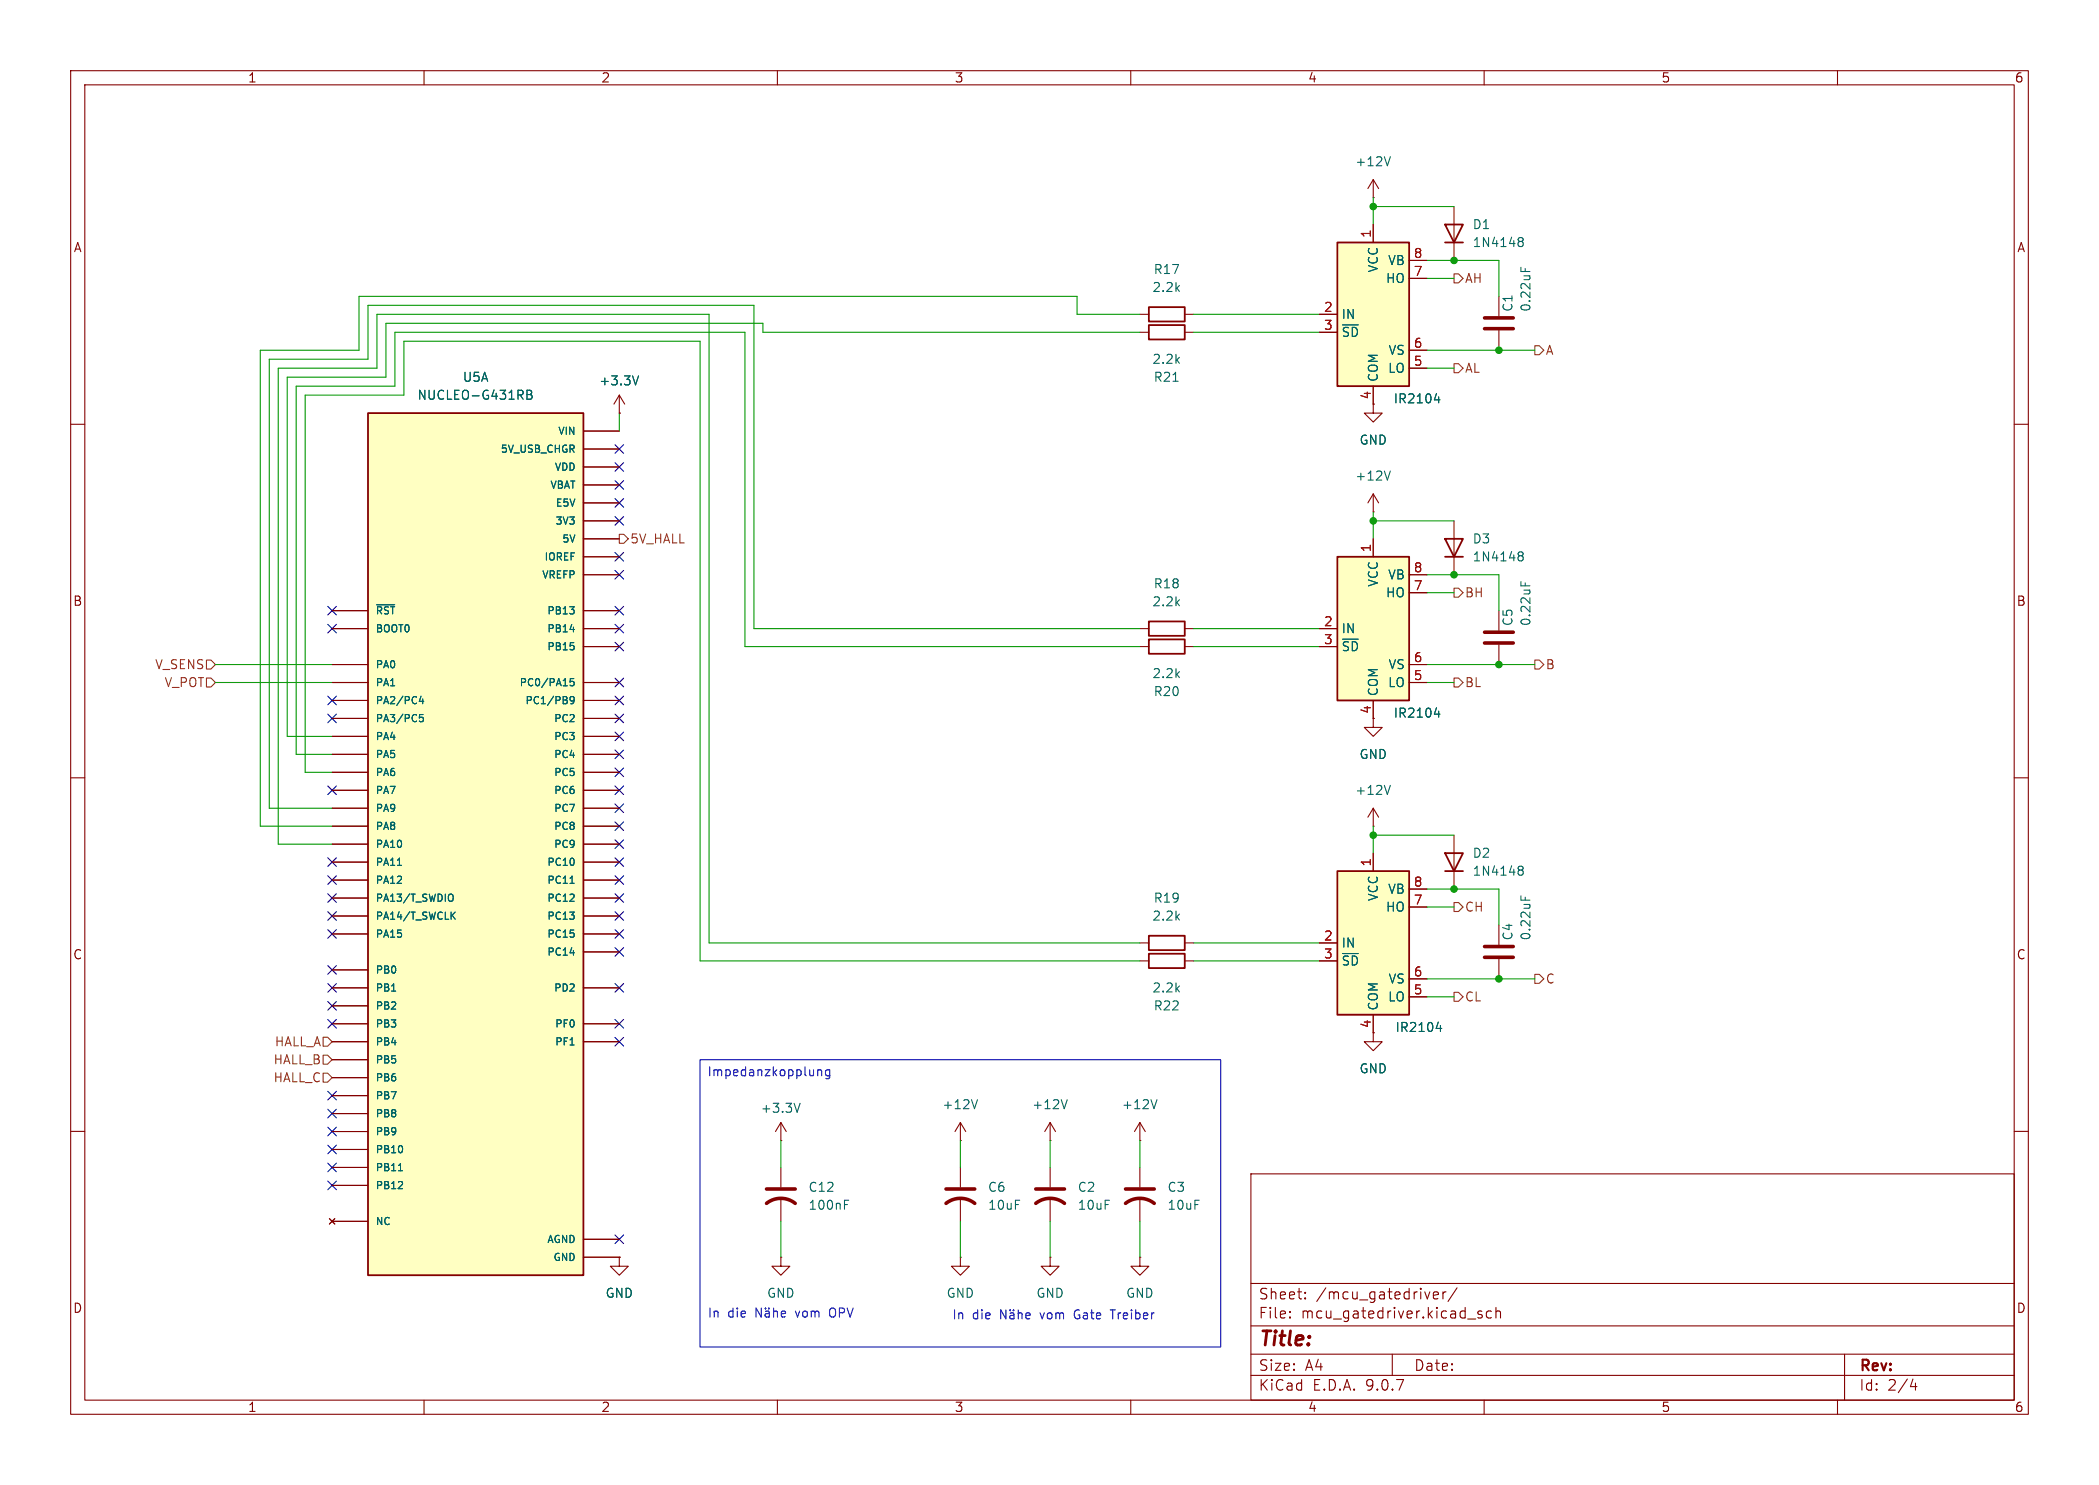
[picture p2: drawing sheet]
<svg xmlns="http://www.w3.org/2000/svg" width="297mm" height="210mm" viewBox="0 0 297 210" stroke-linecap="round" stroke-linejoin="round" font-family="sans-serif">
<g fill="none" stroke="#840000" stroke-width=".15">
<path d="M10 10h277v190h-277zM12 12h273v186h-273zM60 10v2M110 10v2M160 10v2M210 10v2M260 10v2M10 60h2M194.3 72.4h.1M194.3 69.9l-.8 1.2M194.3 69.9l.8 1.2M194.3 69.9v2.5"/>
<path d="M285 60h2M10 110h2M285 110h2M10 160h2M135.9 165.1v2.8M135.9 169.4v3.3M177 166h108v32h-108zM285 160h2M60 198v2M110 198v2M160 198v2M177 194.5h108"/>
<path d="M177 191.5h108M177 187.5h108M177 181.5h108M182.5 186.3h.1l-.1 .1M182.5 185.5h.1l-.1 .1M184.7 183.6v.1M184.7 183.6h-.1l.1 .1M184.7 182.8v.1M184.7 182.8h-.1l.1 .1M197 191.5v3M202.8 183.2l.7-.1v-.3l-.5-.1-.2 .2 .1 .7 .1 .1 .5-.1M204.2 182.7v1"/>
<path d="M204.6 182.7l-.3 .1-.1 .2M206.2 182.1l-1.3 2M209.7 185.5l-.4-.1-.2 .2 .1 .2 .5 .2v.1v.2l-.2 .1-.4-.1M210 198v2M211 185.5l-.4-.1-.3 .3v.4l.2 .2 .1 .1 .4-.1M211.7 185.5a.37 .37 0 0 1 .6 .1v.8M211.7 184.9v1.5M260 198v2M261 191.5v6.5M270.7 195l-.4 1.1h.9M271 195.6v1"/>
</g>
<path d="M196.7 66.6l-.4 1.3" fill="none" stroke="#006464" stroke-width=".15"/>
<path d="M133.9 170.2a3.3 3.3 0 0 1 4 0M133.9 168.1h4" fill="none" stroke="#840000" stroke-width=".51"/>
<path d="M189.2 34.3h10.2v20.3h-10.2z" fill="#ffffc2"/>
<path d="M189.2 34.3h10.2v20.3h-10.2zM204.5 31.8h2.5l-1.3 2.5zM204.5 34.3h2.5M204.5 120.7h2.5l-1.3 2.5zM204.5 123.2h2.5" fill="none" stroke="#840000" stroke-width=".25"/>
<g fill="none" stroke="#840000" stroke-width=".15">
<path d="M194.3 27.9h.1M194.3 25.4v2.5M194.3 31.8v2.5M194.3 25.4l-.8 1.3M194.3 25.4l.8 1.3M199.4 36.8h2.5M199.4 39.4h2.5M205.7 29.2v7.6M87.6 58.4h.1M87.6 55.9l-.7 1.3M87.6 55.9l.8 1.3M87.6 55.9v2.5"/>
<path d="M186.7 44.5h2.5M186.7 47h2.5M194.3 54.6v2.6M199.4 49.5h2.5M199.4 52.1h2.5M212.1 41.9v2.8M212.1 46.7v2.8M205.7 118.1v7.6M212.1 130.8v2.8M212.1 135.6v2.8M110.5 158.8l-.8 1.2M110.5 158.8l.8 1.2"/>
<path d="M110.5 158.8v2.5M135.9 158.8l-.8 1.2M135.9 158.8l.8 1.2M135.9 158.8v2.5M110.5 161.3h.1M110.5 177.8v1.3h1.3l-1.3 1.2-1.3-1.2h1.3M110.5 177.8h.1M110.5 165.1v2.8M110.5 169.4v3.3M135.9 161.3h.1M135.9 177.8v1.3h1.3l-1.3 1.2-1.3-1.2h1.3M135.9 177.8h.1"/>
<path d="M148.6 177.8v1.3h1.3l-1.3 1.2-1.3-1.2h1.3M148.6 177.8h.1M148.6 165.1v2.8M148.6 169.4v3.3M161.3 177.8v1.3h1.3l-1.3 1.2-1.3-1.2h1.3M161.3 177.8h.1M161.3 165.1v2.8M161.3 169.4v3.3"/>
</g>
<g fill="none" stroke="#006464" stroke-width=".15">
<path d="M196.7 22.2l-.4 1.2M214.9 33.7l.4-.1 .2 .1v.2l-.2 .2M214.9 34.1h.1M215 34.1h.3M215 34.1l-.1 .1M215.2 37.8v.6M215.3 34.1l.2 .3v.3l-.2 .2-.4-.1M215.8 38v.4M90.4 53.2l-.5 1.2M203 56.5h.7M203.6 56.1v.9M214.9 123h.1"/>
<path d="M214.9 122.6l.4-.1 .2 .1v.2l-.2 .2M215 123h.3M215 123l-.1 .1M215.2 126.7v.6M215.3 123l.2 .3v.3l-.2 .2-.4-.1M215.8 126.9v.4M113.2 156l-.4 1.3M138.3 155.5l-.4 1.3M119.5 170.3h.4M119.5 169.7h.6"/>
</g>
<path d="M210.1 45h4M210.1 46.5h4M210.1 133.9h4M210.1 135.4h4M108.5 170.2a3.3 3.3 0 0 1 4 0M108.5 168.1h4M146.6 170.2a3.3 3.3 0 0 1 4 0M146.6 168.1h4M159.3 170.2a3.3 3.3 0 0 1 4 0M159.3 168.1h4" fill="none" stroke="#840000" stroke-width=".51"/>
<path d="M189.2 78.7h10.2v20.4h-10.2z" fill="#ffffc2"/>
<path d="M189.2 78.7h10.2v20.4h-10.2zM162.6 90.4h5v2.1h-5z" fill="none" stroke="#840000" stroke-width=".25"/>
<g fill="none" stroke="#840000" stroke-width=".15">
<path d="M194.3 76.2v2.5M161.3 91.4h1.3M167.6 91.4h1.3M186.7 88.9h2.5M186.7 91.4h2.5M194.3 99.1v3.8h1.3l-1.3 1.2-1.3-1.2h1.3M199.4 81.3h2.5M199.4 83.8h2.5M199.4 94h2.5M199.4 96.5h2.5M194.3 116.8h.1M194.3 114.3v2.5"/>
<path d="M194.3 114.3l-.8 1.3M194.3 114.3l.8 1.3"/>
</g>
<path d="M196.7 111.1l-.4 1.2M203 101h.7M203.6 100.6v.8" fill="none" stroke="#006464" stroke-width=".15"/>
<path d="M189.2 123.2h10.2v20.3h-10.2z" fill="#ffffc2"/>
<path d="M162.6 43.4h5v2.1h-5zM162.6 87.9h5v2h-5zM162.6 132.3h5v2.1h-5zM162.6 134.9h5v2h-5zM189.2 123.2h10.2v20.3h-10.2z" fill="none" stroke="#840000" stroke-width=".25"/>
<g fill="none" stroke="#840000" stroke-width=".15">
<path d="M161.3 44.5h1.3M167.6 44.5h1.3M161.3 88.9h1.3M167.6 88.9h1.3M161.3 133.4h1.3M161.3 135.9h1.3M167.6 133.4h1.3M167.6 135.9h1.3M186.7 133.4h2.5M186.7 135.9h2.5M194.3 120.7v2.5M199.4 125.7h2.5"/>
<path d="M199.4 128.3h2.5M199.4 138.4h2.5M148.6 158.8l-.8 1.2M148.6 158.8l.8 1.2M148.6 158.8v2.5M161.3 158.8l-.8 1.2M161.3 158.8l.8 1.2M161.3 158.8v2.5M194.3 143.5v3.8h1.3l-1.3 1.3-1.3-1.3h1.3M199.4 141h2.5M87.6 177.8v1.3h1.3l-1.3 1.2-1.2-1.2h1.2M87.6 177.8h.1"/>
<path d="M148.6 161.3h.1M161.3 161.3h.1"/>
</g>
<path d="M151 155.5l-.4 1.3M163.7 155.5l-.4 1.3M203.2 145.4h.8M203.8 145v.9" fill="none" stroke="#006464" stroke-width=".15"/>
<path d="M52.1 58.4h30.4v121.9h-30.4z" fill="#ffffc2"/>
<path d="M52.1 58.4h30.4v121.9h-30.4zM162.6 46h5v2h-5zM204.5 76.2h2.5l-1.3 2.5zM204.5 78.7h2.5" fill="none" stroke="#840000" stroke-width=".25"/>
<g fill="none" stroke="#840000" stroke-width=".15">
<path d="M194.3 31.8v2.5M199.4 36.8h2.5M199.4 39.4h2.5M87.6 58.4h.1M161.3 47h1.3M167.6 47h1.3M186.7 47h2.5M186.7 44.5h2.5M194.3 54.6v3.8h1.3l-1.3 1.3-1.3-1.3h1.3M199.4 49.5h2.5M199.4 52.1h2.5M82.5 61h5.1"/>
<path d="M82.5 63.5h5.1M82.5 66h5.1M82.5 68.6h5.1M82.5 71.1h5.1M82.5 73.7h5.1M82.5 76.2h5.1M82.5 78.7h5.1M194.3 76.2v2.5M205.7 73.7v7.6M47 86.4h5.1M47 88.9h5.1M47 94h5.1"/>
<path d="M47 96.5h5.1M47 99.1h5.1M82.5 86.4h5.1M82.5 88.9h5.1M82.5 96.5h5.1M82.5 99.1h5.1M82.5 81.3h5.1M82.5 91.4h5.1M186.7 88.9h2.5M186.7 91.4h2.5M194.3 99.1v2.5M199.4 94h2.5"/>
<path d="M199.4 96.5h2.5M199.4 81.3h2.5M199.4 83.8h2.5M212.1 86.4v2.8M212.1 91.2v2.8M47 101.6h5.1M47 104.1h5.1M47 106.7h5.1M47 109.2h5.1M47 111.8h5.1M47 114.3h5.1M47 116.8h5.1"/>
<path d="M47 119.4h5.1M82.5 101.6h5.1M82.5 104.1h5.1M82.5 106.7h5.1M82.5 109.2h5.1M82.5 111.8h5.1M82.5 114.3h5.1M82.5 116.8h5.1M82.5 119.4h5.1M47 121.9h5.1M47 124.5h5.1M47 127h5.1"/>
<path d="M47 129.5h5.1M47 132.1h5.1M47 137.2h5.1M47 139.7h5.1M82.5 121.9h5.1M82.5 124.5h5.1M82.5 127h5.1M82.5 129.5h5.1M82.5 132.1h5.1M82.5 139.7h5.1M82.5 134.6h5.1M186.7 133.4h2.5"/>
<path d="M186.7 135.9h2.5M194.3 120.7v2.5M199.4 125.7h2.5M199.4 128.3h2.5M199.4 138.4h2.5M47 142.2h5.1M47 144.8h5.1M47 147.3h5.1M47 149.9h5.1M47 152.4h5.1M47 154.9h5.1M47 157.5h5.1"/>
<path d="M82.5 144.8h5.1M82.5 147.3h5.1M194.3 143.5v2.6M199.4 141h2.5M46.6 172.3l.8 .8M47 160h5.1M47 162.6h5.1M47 165.1h5.1M47 167.6h5.1M47 172.7h5.1M47.4 172.3l-.8 .8M82.5 175.3h5.1"/>
<path d="M82.5 177.8h5.1M87.6 177.8h.1"/>
</g>
<g fill="none" stroke="#006464" stroke-width=".15">
<path d="M74.6 55.2h.4l.2 .1v.3l-.2 .2a.34 .34 0 0 1 .3 .3 .34 .34 0 0 1-.2 .4h-.5zM74.6 55.8h.4M90.4 53.2l-.5 1.2M166 53.9h.7M203 56.5h.7M203.6 56.1v.9M214.9 78.5l.1 .1M214.9 78.1l.4-.1 .2 .2v.2l-.2 .2M215 78.6h.3M215 78.6l-.1 .1M215.3 78.6l.2 .2v.4l-.2 .1h-.4M53.3 85.5h2.5"/>
<path d="M59.6 98.5l-.3 .7h.7M59.8 98.8v.7M80.6 85.8h.6l-.3 .4M80.7 89h.6M81.2 86.3v.4M81.2 91.4v.4M81.2 96h-.5v.4h.1h.3l.1 .1v.4l-.2 .1-.3-.1M81.2 98.9l-.2 .2h-.1l-.2-.2 .1-.3 .2-.1 .2 .1a.67 .67 0 0 1-.2 .9h-.2M215.2 82.2v.7M215.8 82.4v.5M59.9 101h-.5l-.1 .5 .2-.1 .3 .1 .1 .1v.4l-.2 .1-.4-.1M203 101h.7"/>
<path d="M203.6 100.6v.8M56.2 122.4h.6M63.7 126.4a.34 .34 0 0 1 .4 .4v.3a.34 .34 0 0 1-.4 .4M64 129.4l.4 .6M64.4 129l-.6 .6M80.7 124.9h.5M55.4 140.2h.6M80.7 147.8h.5M203.2 145.4h.8M203.8 145v.9M56.4 165.6h.6"/>
</g>
<path d="M210.1 89.4h4M210.1 90.9h4" fill="none" stroke="#840000" stroke-width=".51"/>
<g fill="none" stroke="#725600" stroke-width=".15">
<path d="M205.7 38.7h.7l.6 .7-.6 .6h-.7zM205.7 51.4h.7l.6 .7-.6 .6h-.7zM217.2 48.9h.6l.6 .6-.6 .7h-.6zM87.6 75.6h.7l.6 .6-.6 .6h-.7zM29.2 95.9h.6l.7 .6-.7 .7h-.6zM29.2 93.3h.6l.7 .7-.7 .6h-.6zM205.7 83.2h.7l.6 .6-.6 .7h-.7zM205.7 95.9h.7l.6 .6-.6 .7h-.7zM217.2 93.3h.6l.6 .7-.6 .6h-.6zM205.7 127.6h.7l.6 .7-.6 .6h-.7zM217.2 137.8h.6l.6 .6-.6 .7h-.6zM45.7 151.8h.7l.6 .6-.6 .6h-.7z"/>
<path d="M45.7 149.2h.7l.6 .7-.6 .6h-.7zM45.7 146.7h.7l.6 .6-.6 .7h-.7zM205.7 140.3h.7l.6 .7-.6 .6h-.7z"/>
</g>
<g fill="none" stroke="#009600" stroke-width=".15">
<path d="M194.3 27.9v3.9M194.3 29.2h11.4M201.9 36.8h10.2v5.1M201.9 39.4h3.8M87.6 58.4v2.6M161.3 44.5h-8.9v-2.6h-101.6v7.6h-14v67.3h10.2M161.3 47h-53.4v-1.3h-53.3v7.6h-14v50.8h6.4M168.9 47h17.8M168.9 44.5h17.8M201.9 52.1h3.8M201.9 49.5h15.3M194.3 72.4v3.8"/>
<path d="M194.3 73.7h11.4M30.5 94h16.5M30.5 96.5h16.5M161.3 88.9h-54.6v-45.7h-54.6v7.6h-14v63.5h8.9M161.3 91.4h-55.9v-44.4h-49.5v7.6h-14v52.1h5.1M168.9 91.4h17.8M168.9 88.9h17.8M201.9 94h15.3M201.9 96.5h3.8M201.9 81.3h10.2v5.1M201.9 83.8h3.8M47 119.4h-7.6v-67.3h13.9v-7.6h47v88.9h61"/>
<path d="M47 109.2h-3.8v-53.3h13.9v-7.6h42v87.6h62.2M194.3 116.8v3.9M194.3 118.1h11.4M168.9 133.4h17.8M168.9 135.9h17.8M201.9 125.7h10.2v5.1M201.9 128.3h3.8M201.9 138.4h15.3M201.9 141h3.8M110.5 161.3v3.8M110.5 172.7v5.1M135.9 161.3v3.8"/>
<path d="M135.9 172.7v5.1M148.6 161.3v3.8M148.6 172.7v5.1M161.3 161.3v3.8M161.3 172.7v5.1"/>
</g>
<g fill="none" stroke="#000084" stroke-width=".15">
<path d="M87 62.9l1.2 1.2M87 78.1l1.2 1.2M87 65.4l1.2 1.2M87 73.1l1.2 1.2M87 68l1.2 1.2M87 70.5l1.2 1.2M88.2 62.9l-1.2 1.2M88.2 78.1l-1.2 1.2M88.2 65.4l-1.2 1.2M88.2 73.1l-1.2 1.2M88.2 68l-1.2 1.2M88.2 70.5l-1.2 1.2"/>
<path d="M46.4 88.3l1.2 1.2M46.4 85.8l1.2 1.2M46.4 98.5l1.2 1.2M47.6 88.3l-1.2 1.2M47.6 85.8l-1.2 1.2M47.6 98.5l-1.2 1.2M87 88.3l1.2 1.2M87 95.9l1.2 1.2M87 85.8l1.2 1.2M87 98.5l1.2 1.2M87 80.7l1.2 1.2M87 90.8l1.2 1.2"/>
<path d="M88.2 90.8l-1.2 1.2M88.2 95.9l-1.2 1.2M88.2 88.3l-1.2 1.2M88.2 85.8l-1.2 1.2M88.2 98.5l-1.2 1.2M88.2 80.7l-1.2 1.2M46.4 111.2l1.2 1.2M46.4 101l1.2 1.2M47.6 111.2l-1.2 1.2M47.6 101l-1.2 1.2M87 116.2l1.2 1.2M87 108.6l1.2 1.2"/>
<path d="M87 111.2l1.2 1.2M87 118.8l1.2 1.2M87 113.7l1.2 1.2M87 101l1.2 1.2M87 106.1l1.2 1.2M87 103.5l1.2 1.2M88.2 103.5l-1.2 1.2M88.2 118.8l-1.2 1.2M88.2 116.2l-1.2 1.2M88.2 108.6l-1.2 1.2M88.2 111.2l-1.2 1.2M88.2 113.7l-1.2 1.2"/>
<path d="M88.2 101l-1.2 1.2M88.2 106.1l-1.2 1.2M46.4 139.1l1.2 1.2M46.4 131.5l1.2 1.2M46.4 128.9l1.2 1.2M46.4 136.6l1.2 1.2M46.4 123.9l1.2 1.2M46.4 121.3l1.2 1.2M46.4 126.4l1.2 1.2M47.6 139.1l-1.2 1.2M47.6 131.5l-1.2 1.2M47.6 128.9l-1.2 1.2"/>
<path d="M47.6 136.6l-1.2 1.2M47.6 126.4l-1.2 1.2M47.6 121.3l-1.2 1.2M47.6 123.9l-1.2 1.2M87 139.1l1.2 1.2M87 128.9l1.2 1.2M87 134l1.2 1.2M87 126.4l1.2 1.2M87 131.5l1.2 1.2M87 121.3l1.2 1.2M87 123.9l1.2 1.2M88.2 123.9l-1.2 1.2"/>
<path d="M88.2 126.4l-1.2 1.2M88.2 139.1l-1.2 1.2M88.2 128.9l-1.2 1.2M88.2 134l-1.2 1.2M88.2 131.5l-1.2 1.2M88.2 121.3l-1.2 1.2M46.4 141.6l1.2 1.2M46.4 144.2l1.2 1.2M46.4 159.4l1.2 1.2M46.4 156.9l1.2 1.2M46.4 154.3l1.2 1.2M47.6 141.6l-1.2 1.2"/>
<path d="M47.6 144.2l-1.2 1.2M47.6 159.4l-1.2 1.2M47.6 156.9l-1.2 1.2M47.6 154.3l-1.2 1.2M87 146.7l1.2 1.2M87 144.2l1.2 1.2M88.2 146.7l-1.2 1.2M88.2 144.2l-1.2 1.2M46.4 164.5l1.2 1.2M46.4 162l1.2 1.2M46.4 167l1.2 1.2M47.6 164.5l-1.2 1.2"/>
<path d="M47.6 162l-1.2 1.2M47.6 167l-1.2 1.2M87 174.7l1.2 1.2M88.2 174.7l-1.2 1.2"/>
</g>
<path d="M99.1 149.9h73.6v40.6h-73.6zM115.7 151.3v.8M115.7 151.4l.2-.1h.3l.1 .8M117.4 151.3h-.4l-.2 .2v.4l.1 .2h.5M117.4 151.3v1l-.2 .3-.3-.1M157.1 185.2h.7" fill="none" stroke="#0000c2" stroke-width=".15"/>
<g fill="#009600" stroke="#009600" stroke-width=".15">
<circle cx="205.7" cy="36.8" r=".46"/>
<circle cx="194.3" cy="29.2" r=".46"/>
<circle cx="205.7" cy="81.3" r=".46"/>
<circle cx="212.1" cy="49.5" r=".46"/>
<circle cx="194.3" cy="73.7" r=".46"/>
<circle cx="194.3" cy="118.1" r=".46"/>
<circle cx="212.1" cy="138.4" r=".46"/>
<circle cx="212.1" cy="94" r=".46"/>
<circle cx="205.7" cy="125.7" r=".46"/>
</g>
<text font-size="2.8" fill="#840000" x="178" y="190.9">Title:</text>
<g font-size="2.1" fill="#840000">
<text x="178" y="184">Sheet:</text>
<text x="186.2" y="184">/mcu_gatedriver/</text>
<text x="178" y="186.7">File:</text>
<text x="184.1" y="186.7">mcu_gatedriver.kicad_sch</text>
<text x="178" y="196.9">KiCad</text>
<text x="178" y="194.1">Size:</text>
<text x="184.7" y="194.1">A4</text>
<text x="185.7" y="196.9">E.D.A.</text>
<text x="193.3" y="196.9">9.0.7</text>
<text x="200" y="194.1">Date:</text>
<text x="263" y="194.3">Rev:</text>
<text x="263" y="196.9">Id:</text>
<text x="267.1" y="196.9">2/4</text>
</g>
<g font-size="1.8" fill="#840000">
<text x="35" y="11.9">1</text>
<text x="85" y="11.9">2</text>
<text x="135" y="11.9">3</text>
<text x="185" y="11.9">4</text>
<text x="235" y="11.9">5</text>
<text x="285" y="11.9">6</text>
<text x="10.3" y="35.9">A</text>
<text x="285.3" y="35.9">A</text>
<text x="194.1" y="56.6" transform="rotate(-90 194.1 56.6)">4</text>
<text x="10.3" y="85.9">B</text>
<text x="285.3" y="85.9">B</text>
<text x="194.1" y="101" transform="rotate(-90 194.1 101)">4</text>
<text x="10.3" y="135.9">C</text>
<text x="285.3" y="135.9">C</text>
<text x="10.3" y="185.9">D</text>
<text x="285.3" y="185.9">D</text>
<text x="35" y="199.9">1</text>
<text x="85" y="199.9">2</text>
<text x="135" y="199.9">3</text>
<text x="185" y="199.9">4</text>
<text x="235" y="199.9">5</text>
<text x="285" y="199.9">6</text>
</g>
<g font-size="1.8" fill="#006464">
<text x="191.7" y="23.7">+12V</text>
<text x="208.3" y="32.6">D1</text>
<text x="208.3" y="35.2">1N4148</text>
<text x="163" y="41.5">2.2k</text>
<text x="163.2" y="39">R17</text>
<text x="195.2" y="38.6" transform="rotate(-90 195.2 38.6)">VCC</text>
<text x="196" y="40.2">HO</text>
<text x="196.3" y="37.7">VB</text>
<text x="189.7" y="45.3">IN</text>
<text x="189.7" y="47.9">~{SD}</text>
<text x="214.2" y="44.2" transform="rotate(-90 214.2 44.2)">C1</text>
<text x="216.8" y="44.2" transform="rotate(-90 216.8 44.2)">0.22uF</text>
<text x="163" y="51.7">2.2k</text>
<text x="196.3" y="52.9">LO</text>
<text x="196.4" y="50.4">VS</text>
<text x="59" y="56.7">NUCLEO-G431RB</text>
<text x="65.4" y="54.2">U5A</text>
<text x="84.7" y="54.7">+3.3V</text>
<text x="163.2" y="54.2">R21</text>
<text x="195.2" y="54.1" transform="rotate(-90 195.2 54.1)">COM</text>
<text x="197.1" y="57.3">IR2104</text>
<text x="192.3" y="63.1">GND</text>
<text x="191.7" y="68.2">+12V</text>
<text x="208.3" y="77.1">D3</text>
<text x="163.2" y="83.4">R18</text>
<text x="195.2" y="83.1" transform="rotate(-90 195.2 83.1)">VCC</text>
<text x="196.3" y="82.1">VB</text>
<text x="208.3" y="79.6">1N4148</text>
<text x="163" y="86">2.2k</text>
<text x="189.7" y="89.8">IN</text>
<text x="196" y="84.7">HO</text>
<text x="214.2" y="88.6" transform="rotate(-90 214.2 88.6)">C5</text>
<text x="216.8" y="88.6" transform="rotate(-90 216.8 88.6)">0.22uF</text>
<text x="189.7" y="92.3">~{SD}</text>
<text x="196.4" y="94.8">VS</text>
<text x="163" y="96.1">2.2k</text>
<text x="163.2" y="98.7">R20</text>
<text x="195.2" y="98.6" transform="rotate(-90 195.2 98.6)">COM</text>
<text x="196.3" y="97.4">LO</text>
<text x="197.1" y="101.7">IR2104</text>
<text x="192.3" y="107.5">GND</text>
<text x="191.7" y="112.6">+12V</text>
<text x="208.3" y="121.5">D2</text>
<text x="208.3" y="124.1">1N4148</text>
<text x="163" y="130.4">2.2k</text>
<text x="163.2" y="127.9">R19</text>
<text x="195.2" y="127.5" transform="rotate(-90 195.2 127.5)">VCC</text>
<text x="196" y="129.1">HO</text>
<text x="196.3" y="126.6">VB</text>
<text x="189.7" y="134.2">IN</text>
<text x="189.7" y="136.8">~{SD}</text>
<text x="214.2" y="133.1" transform="rotate(-90 214.2 133.1)">C4</text>
<text x="216.8" y="133.1" transform="rotate(-90 216.8 133.1)">0.22uF</text>
<text x="163" y="140.6">2.2k</text>
<text x="163.2" y="143.1">R22</text>
<text x="195.2" y="143" transform="rotate(-90 195.2 143)">COM</text>
<text x="196.3" y="141.8">LO</text>
<text x="196.4" y="139.3">VS</text>
<text x="197.4" y="146.2">IR2104</text>
<text x="192.3" y="152">GND</text>
<text x="107.5" y="157.6">+3.3V</text>
<text x="133.2" y="157.1">+12V</text>
<text x="145.9" y="157.1">+12V</text>
<text x="158.6" y="157.1">+12V</text>
<text x="114.3" y="171.3">100nF</text>
<text x="114.3" y="168.8">C12</text>
<text x="139.7" y="168.8">C6</text>
<text x="139.7" y="171.3">10uF</text>
<text x="152.4" y="168.8">C2</text>
<text x="152.4" y="171.3">10uF</text>
<text x="165.1" y="168.8">C3</text>
<text x="165.1" y="171.3">10uF</text>
<text x="85.6" y="183.7">GND</text>
<text x="108.5" y="183.7">GND</text>
<text x="133.9" y="183.7">GND</text>
<text x="146.6" y="183.7">GND</text>
<text x="159.3" y="183.7">GND</text>
</g>
<g font-size="1.8" fill="#a90000">
<text x="194.1" y="33.7" transform="rotate(-90 194.1 33.7)">1</text>
<text x="200" y="36.6">8</text>
<text x="200" y="39.1">7</text>
<text x="187.3" y="44.2">2</text>
<text x="187.3" y="46.7">3</text>
<text x="200" y="49.3">6</text>
<text x="200" y="51.8">5</text>
<text x="194.1" y="78.2" transform="rotate(-90 194.1 78.2)">1</text>
<text x="200" y="81">8</text>
<text x="200" y="83.6">7</text>
<text x="187.3" y="88.6">2</text>
<text x="187.3" y="91.2">3</text>
<text x="200" y="93.7">6</text>
<text x="200" y="96.3">5</text>
<text x="194.1" y="122.6" transform="rotate(-90 194.1 122.6)">1</text>
<text x="200" y="125.5">8</text>
<text x="200" y="128">7</text>
<text x="187.3" y="133.1">2</text>
<text x="187.3" y="135.6">3</text>
<text x="200" y="138.2">6</text>
<text x="200" y="140.7">5</text>
<text x="194.1" y="145.5" transform="rotate(-90 194.1 145.5)">4</text>
</g>
<g font-size="1.8" fill="#725600">
<text x="207.2" y="40.2">AH</text>
<text x="207.2" y="52.9">AL</text>
<text x="218.6" y="50.4">A</text>
<text x="89.1" y="77.1">5V_HALL</text>
<text x="207.2" y="84.7">BH</text>
<text x="21.9" y="94.8">V_SENS</text>
<text x="218.6" y="94.8">B</text>
<text x="23.2" y="97.4">V_POT</text>
<text x="207.2" y="97.4">BL</text>
<text x="207.2" y="129.1">CH</text>
<text x="207.2" y="141.8">CL</text>
<text x="218.6" y="139.3">C</text>
<text x="38.8" y="148.2">HALL_A</text>
<text x="38.6" y="153.3">HALL_C</text>
<text x="38.6" y="150.7">HALL_B</text>
</g>
<g font-size="1.8" fill="#0000c2">
<text x="100" y="152.5">Impedanzkopplung</text>
<text x="100" y="186.5">In</text>
<text x="103" y="186.5">die</text>
<text x="107" y="186.5">þÿ N ä hvom</text>
<text x="114.1" y="186.5">e</text>
<text x="117.9" y="186.5">OPV</text>
<text x="134.7" y="186.8">In</text>
<text x="137.6" y="186.8">die</text>
<text x="141.6" y="186.8">þÿ N ä hvom</text>
<text x="148.7" y="186.8">e</text>
<text x="152.5" y="186.8">Gate</text>
<text x="157.9" y="186.8">Treiber</text>
</g>
<g font-size="1.4" fill="#006464">
<text x="70.7" y="64.2">5V_USB_CHGR</text>
<text x="78.9" y="61.7">VIN</text>
<text x="77.7" y="69.3">VBAT</text>
<text x="78.4" y="66.8">VDD</text>
<text x="78.5" y="71.9">E5V</text>
<text x="78.5" y="74.4">3V3</text>
<text x="79.4" y="76.9">5V</text>
<text x="76.6" y="82">VREFP</text>
<text x="76.9" y="79.5">IOREF</text>
<text x="53.1" y="87.1">~{RST}</text>
<text x="53.1" y="89.6">BOOT0</text>
<text x="77.3" y="87.1">PB13</text>
<text x="77.3" y="89.6">PB14</text>
<text x="53.1" y="94.7">PA0</text>
<text x="77.3" y="92.2">PB15</text>
<text x="53.1" y="97.3">PA1</text>
<text x="53.1" y="99.8">PA2/PC4</text>
<text x="73.4" y="97.3">PC0/PA15</text>
<text x="74.2" y="99.8">PC1/PB9</text>
<text x="53.1" y="102.3">PA3/PC5</text>
<text x="53.1" y="104.9">PA4</text>
<text x="53.1" y="107.4">PA5</text>
<text x="78.3" y="102.3">PC2</text>
<text x="78.3" y="104.9">PC3</text>
<text x="78.3" y="107.4">PC4</text>
<text x="53.1" y="110">PA6</text>
<text x="53.1" y="112.5">PA7</text>
<text x="78.3" y="110">PC5</text>
<text x="78.3" y="112.5">PC6</text>
<text x="53.1" y="115">PA9</text>
<text x="53.1" y="117.6">PA8</text>
<text x="78.3" y="115">PC7</text>
<text x="78.3" y="117.6">PC8</text>
<text x="53.1" y="120.1">PA10</text>
<text x="53.1" y="122.7">PA11</text>
<text x="53.1" y="125.2">PA12</text>
<text x="77.3" y="122.7">PC10</text>
<text x="77.3" y="125.2">PC11</text>
<text x="78.3" y="120.1">PC9</text>
<text x="53.1" y="127.7">PA13/T_SWDIO</text>
<text x="53.1" y="130.3">PA14/T_SWCLK</text>
<text x="77.3" y="127.7">PC12</text>
<text x="77.3" y="130.3">PC13</text>
<text x="53.1" y="132.8">PA15</text>
<text x="53.1" y="137.9">PB0</text>
<text x="77.3" y="132.8">PC15</text>
<text x="77.3" y="135.4">PC14</text>
<text x="53.1" y="140.4">PB1</text>
<text x="53.1" y="143">PB2</text>
<text x="78.3" y="140.4">PD2</text>
<text x="53.1" y="145.5">PB3</text>
<text x="53.1" y="148.1">PB4</text>
<text x="78.4" y="145.5">PF0</text>
<text x="78.4" y="148.1">PF1</text>
<text x="53.1" y="150.6">PB5</text>
<text x="53.1" y="153.1">PB6</text>
<text x="53.1" y="155.7">PB7</text>
<text x="53.1" y="158.2">PB8</text>
<text x="53.1" y="160.8">PB9</text>
<text x="53.1" y="163.3">PB10</text>
<text x="53.1" y="165.8">PB11</text>
<text x="53.1" y="168.4">PB12</text>
<text x="53.1" y="173.5">NC</text>
<text x="77.3" y="176">AGND</text>
<text x="78.2" y="178.5">GND</text>
</g>
</svg>
